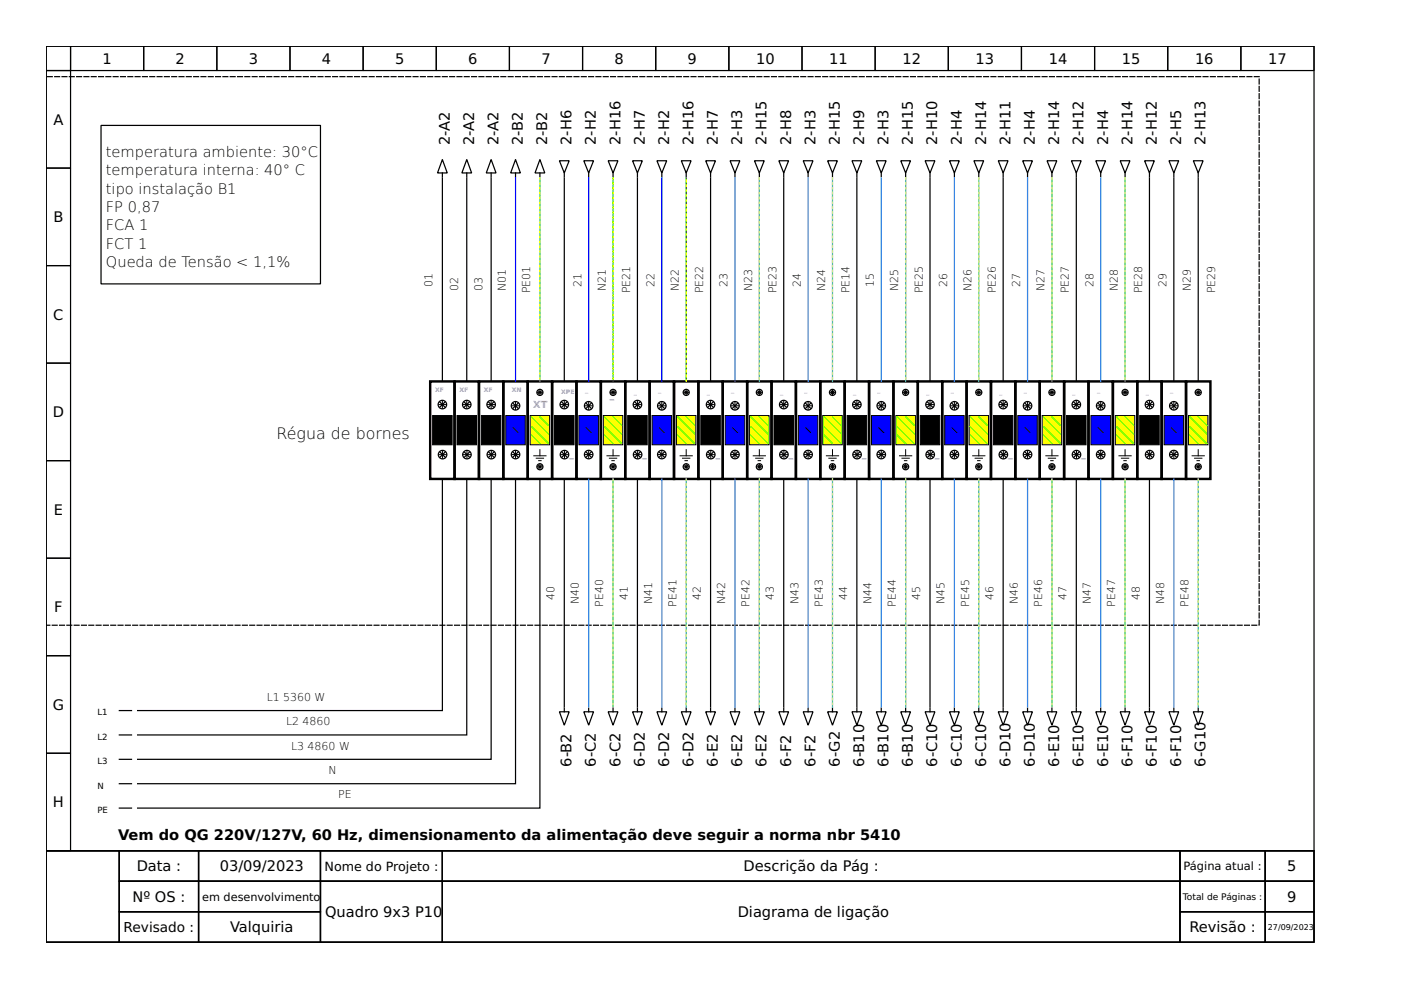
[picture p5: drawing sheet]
<svg xmlns="http://www.w3.org/2000/svg" width="297mm" height="210mm" viewBox="0 0 297 210" stroke-linecap="round" stroke-linejoin="round" font-family="sans-serif">
<g fill="none" stroke="#000" stroke-width=".26">
<path d="M9.8 9.8h268.8v170.6h-268.8zM9.8 9.8h5.2v5.2h-5.2zM9.8 15h5.2v20.6h-5.2zM15 9.8h15.5v5.2h-15.5zM30.5 9.8h15.5v5.2h-15.5zM46 9.8h15.5v5.2h-15.5zM61.5 9.8h15.5v5.2h-15.5zM77 9.8h15.5v5.2h-15.5zM92.5 9.8h15.5v5.2h-15.5zM108 9.8h15.5v5.2h-15.5zM123.5 9.8h15.5v5.2h-15.5zM139 9.8h15.5v5.2h-15.5z"/>
<path d="M154.5 9.8h15.5v5.2h-15.5zM170 9.8h15.6v5.2h-15.6zM185.6 9.8h15.5v5.2h-15.5zM201.1 9.8h15.5v5.2h-15.5zM216.6 9.8h15.5v5.2h-15.5zM232.1 9.8h15.5v5.2h-15.5zM247.6 9.8h15.5v5.2h-15.5zM263.1 9.8h15.5v5.2h-15.5zM9.8 35.6h5.2v20.7h-5.2zM21.4 26.6h46.5v33.6h-46.5zM237.5 34.1h2.1l-1.1 2.6zM238.5 36.7v.7"/>
<path d="M242.7 34.1h2l-1 2.6zM243.7 36.7v.7M247.8 34.1h2.1l-1 2.6zM248.9 36.7v.7M9.8 56.3h5.2v20.7h-5.2zM86 57.6h.1M9.8 77h5.2v20.7h-5.2zM9.8 97.7h5.2v20.6h-5.2zM103.6 85.3l1 1M103.7 95.9l1 1M104.6 85.3l-1 1M104.7 95.9l-1 1"/>
<path d="M243.2 85.3l1 1M243.2 95.9l1.1 1M244.2 85.3l-1 1M244.3 95.9l-1.1 1M9.8 118.3h5.2v20.7h-5.2zM9.8 139h5.2v20.7h-5.2zM9.8 159.7h5.2v20.7h-5.2zM196.1 150.9h2.1l-1 2.9zM197.2 150.1v.8M242.7 150.9h2l-1 2.9zM243.7 150.1v.8M9.8 180.4h268.8v19.4h-268.8z"/>
<path d="M9.8 180.4h15.5v19.4h-15.5zM25.3 180.4h16.8v6.4h-16.8zM25.3 186.8h16.8v6.5h-16.8zM25.3 193.3h16.8v6.5h-16.8zM42.1 180.4h25.8v6.4h-25.8zM42.1 186.8h25.8v6.5h-25.8zM42.1 193.3h25.8v6.5h-25.8zM67.9 180.4h25.9v6.4h-25.9zM67.9 186.8h25.9v13h-25.9zM93.8 180.4h156.4v6.4h-156.4zM93.8 186.8h156.4v13h-156.4zM250.2 180.4h18.1v6.4h-18.1z"/>
<path d="M250.2 186.8h18.1v6.5h-18.1zM250.2 193.3h18.1v6.5h-18.1zM268.3 180.4h10.3v6.4h-10.3zM268.3 186.8h10.3v6.5h-10.3zM268.3 193.3h10.3v6.5h-10.3z"/>
<circle cx="104.1" cy="85.8" r=".9"/>
<circle cx="104.2" cy="96.4" r=".9"/>
<circle cx="243.7" cy="85.8" r=".9"/>
<circle cx="243.7" cy="96.4" r=".9"/>
<circle cx="254" cy="99" r=".65"/>
</g>
<path d="M9.7 16.3h257.3v116.3h-257.3" fill="none" stroke="#000" stroke-width=".26" stroke-dasharray="1 .5"/>
<path d="M101.5 80.9h5.2v20.6h-5.2zM241.1 80.9h5.2v20.6h-5.2z" fill="none" stroke="#000" stroke-width=".52"/>
<path d="M103.4 85.8h1.5M103.4 96.4h1.5M104.1 85v1.6M104.2 95.6v1.6M242.9 85.8h1.6M243 96.4h1.5M243.7 85v1.6M243.7 95.6v1.6" fill="none" stroke="#000" stroke-width=".21"/>
<g fill="#000" stroke="#000" stroke-width=".21">
<path d="M102.1 88.1h4.1v6.2h-4.1z" fill-rule="evenodd"/>
<path d="M241.6 88.1h4.2v6.2h-4.2z" fill-rule="evenodd"/>
</g>
<path d="M252 88.1h4.1v6.2h-4.1z" fill-rule="evenodd" fill="#ff0" stroke="#000" stroke-width=".21"/>
<g fill="none" stroke="#000" stroke-width=".26">
<path d="M248.4 85.5l1 1.1M248.4 95.9l1 1M249.4 95.9l-1 1M249.4 85.5l-1 1.1M253.8 98.7l.5 .5M253.8 82.9l.5 .6M254.3 98.7l-.5 .5M254.3 82.9l-.5 .6M25.3 150.7h2.6M25.3 155.8h2.6M253 150.9h2.1l-1.1 2.9zM254 150.1v.8"/>
<path d="M25.3 171.3h2.6M25.3 161h2.6M25.3 166.2h2.6"/>
<circle cx="248.9" cy="86" r=".9"/>
<circle cx="248.9" cy="96.4" r=".9"/>
<circle cx="254" cy="83.2" r=".65"/>
</g>
<path d="M246.3 80.9h5.2v20.6h-5.2zM251.5 80.9h5.1v20.6h-5.1z" fill="none" stroke="#000" stroke-width=".52"/>
<path d="M252.8 96.6h2.5M253.3 97.2h1.5M253.5 99h1.1M253.5 83.2h1.1M253.8 97.7h.5M254 82.7v1M254 95.3v1.3M254 98.4v1.1" fill="none" stroke="#000" stroke-width=".21"/>
<path d="M252.2 88.4l3.7 3.6M252.2 90.4l3.7 3.7M252.2 92.2l1.8 1.9M254 88.4l1.9 1.8" fill="none" stroke="#0f0" stroke-width=".26"/>
<path d="M246.8 88.1h4.1v6.2h-4.1z" fill-rule="evenodd" fill="#00f" stroke="#000" stroke-width=".21"/>
<g fill="none" stroke="#000" stroke-width=".21">
<path d="M180.9 85.8h1.5M180.9 96.4h1.6M181.7 85v1.6M181.7 95.6v1.6M196.4 85.8h1.6M196.4 96.4h1.6M197.2 85v1.6M197.2 95.6v1.6M248.1 86h1.6M248.1 96.4h1.6M248.4 90.7l1 1M248.9 85.3v1.5"/>
<path d="M248.9 95.6v1.6"/>
</g>
<g fill="none" stroke="#000" stroke-width=".26">
<path d="M134.1 34.1h2.1l-1.1 2.6zM135.1 36.7v.7M180.6 34.1h2.1l-1 2.6zM181.7 36.7v.7M191 34.1h2l-1 2.6zM192 36.7v.7M253 34.1h2.1l-1.1 2.6zM254 36.7v.7M155.3 85.5l1 1.1M155.3 95.9l1 1M156.3 95.9l-1 1M156.3 85.5l-1 1.1"/>
<path d="M181.2 85.3l1 1M181.2 95.9l1 1M182.2 85.3l-1 1M182.2 95.9l-1 1M196.7 85.3l1 1M196.7 95.9l1 1M197.7 85.3l-1 1M197.7 95.9l-1 1M201.3 150.9h2.1l-1 2.9zM202.4 150.1v.8M211.7 150.9h2l-1 2.9zM212.7 150.1v.8"/>
<path d="M222 150.9h2.1l-1.1 2.9zM223 150.1v.8M227.2 150.9h2l-1 2.9zM228.2 150.1v.8M247.8 150.9h2.1l-1 2.9zM248.9 150.1v.8"/>
<circle cx="155.8" cy="86" r=".9"/>
<circle cx="155.8" cy="96.4" r=".9"/>
<circle cx="181.7" cy="85.8" r=".9"/>
<circle cx="181.7" cy="96.4" r=".9"/>
<circle cx="197.2" cy="85.8" r=".9"/>
<circle cx="197.2" cy="96.4" r=".9"/>
</g>
<path d="M153.2 80.9h5.2v20.6h-5.2zM179.1 80.9h5.2v20.6h-5.2zM194.6 80.9h5.2v20.6h-5.2z" fill="none" stroke="#000" stroke-width=".52"/>
<g fill="#000" stroke="#000" stroke-width=".21">
<path d="M179.6 88.1h4.1v6.2h-4.1z" fill-rule="evenodd"/>
<path d="M195.1 88.1h4.1v6.2h-4.1z" fill-rule="evenodd"/>
</g>
<path d="M153.8 88.1h4.1v6.2h-4.1z" fill-rule="evenodd" fill="#00f" stroke="#000" stroke-width=".21"/>
<path d="M155.1 86h1.5M155.1 96.4h1.5M155.3 90.7l1 1M155.8 85.3v1.5M155.8 95.6v1.6" fill="none" stroke="#000" stroke-width=".21"/>
<g fill="none" stroke="#000" stroke-width=".26">
<path d="M232.9 85.5l1 1.1M232.9 95.9l1 1M233.9 95.9l-1 1M233.9 85.5l-1 1.1M237.5 150.9h2.1l-1.1 2.9zM238.5 150.1v.8"/>
<circle cx="233.4" cy="86" r=".9"/>
<circle cx="233.4" cy="96.4" r=".9"/>
</g>
<path d="M230.8 80.9h5.2v20.6h-5.2z" fill="none" stroke="#000" stroke-width=".52"/>
<path d="M231.3 88.1h4.1v6.2h-4.1z" fill-rule="evenodd" fill="#00f" stroke="#000" stroke-width=".21"/>
<path d="M232.6 86h1.5M232.6 96.4h1.5M232.9 90.7l1 1M233.4 85.3v1.5M233.4 95.6v1.6" fill="none" stroke="#000" stroke-width=".21"/>
<circle cx="192" cy="99" r=".65" fill="none" stroke="#000" stroke-width=".26"/>
<path d="M189.9 88.1h4.2v6.2h-4.2z" fill-rule="evenodd" fill="#ff0" stroke="#000" stroke-width=".21"/>
<g fill="none" stroke="#000" stroke-width=".26">
<path d="M191.8 98.7l.5 .5M191.8 82.9l.5 .6M192.3 98.7l-.5 .5M192.3 82.9l-.5 .6"/>
<circle cx="192" cy="83.2" r=".65"/>
<circle cx="238.5" cy="99" r=".65"/>
</g>
<path d="M189.4 80.9h5.2v20.6h-5.2z" fill="none" stroke="#000" stroke-width=".52"/>
<path d="M190.7 96.6h2.6M191.2 97.2h1.6M191.5 99h1M191.5 83.2h1M191.8 97.7h.5M192 82.7v1M192 95.3v1.3M192 98.4v1.1" fill="none" stroke="#000" stroke-width=".21"/>
<path d="M190.2 88.4l3.6 3.6M190.2 90.4l3.6 3.7M190.2 92.2l1.8 1.9M192 88.4l1.8 1.8" fill="none" stroke="#0f0" stroke-width=".26"/>
<path d="M236.5 88.1h4.1v6.2h-4.1z" fill-rule="evenodd" fill="#ff0" stroke="#000" stroke-width=".21"/>
<g fill="none" stroke="#000" stroke-width=".26">
<path d="M206.5 34.1h2.1l-1.1 2.6zM207.5 36.7v.7M216.8 34.1h2.1l-1 2.6zM217.9 36.7v.7M227.2 34.1h2l-1 2.6zM228.2 36.7v.7M232.3 34.1h2.1l-1 2.6zM233.4 36.7v.7M227.7 85.3l1 1M227.7 95.9l1.1 1M228.7 85.3l-1 1M228.8 95.9l-1.1 1"/>
<path d="M238.3 98.7l.5 .5M238.3 82.9l.5 .6M238.8 98.7l-.5 .5M238.8 82.9l-.5 .6M206.5 150.9h2.1l-1.1 2.9zM207.5 150.1v.8"/>
<circle cx="176.5" cy="99" r=".65"/>
<circle cx="228.2" cy="85.8" r=".9"/>
<circle cx="228.2" cy="96.4" r=".9"/>
<circle cx="238.5" cy="83.2" r=".65"/>
</g>
<path d="M225.6 80.9h5.2v20.6h-5.2zM236 80.9h5.1v20.6h-5.1z" fill="none" stroke="#000" stroke-width=".52"/>
<path d="M227.4 85.8h1.6M227.5 96.4h1.5M228.2 85v1.6M228.2 95.6v1.6M237.2 96.6h2.6M237.8 97.2h1.5M238 99h1.1M238 83.2h1.1M238.3 97.7h.5M238.5 82.7v1M238.5 95.3v1.3M238.5 98.4v1.1" fill="none" stroke="#000" stroke-width=".21"/>
<path d="M236.7 88.4l3.6 3.6M236.7 90.4l3.6 3.7M236.7 92.2l1.8 1.9M238.5 88.4l1.8 1.8" fill="none" stroke="#0f0" stroke-width=".26"/>
<path d="M226.1 88.1h4.2v6.2h-4.2z" fill-rule="evenodd" fill="#000" stroke="#000" stroke-width=".21"/>
<path d="M174.4 88.1h4.2v6.2h-4.2z" fill-rule="evenodd" fill="#ff0" stroke="#000" stroke-width=".21"/>
<g fill="none" stroke="#000" stroke-width=".26">
<path d="M170.3 34.1h2.1l-1.1 2.6zM171.3 36.7v.7M176.2 98.7l.6 .5M176.2 82.9l.6 .6M176.8 98.7l-.6 .5M176.8 82.9l-.6 .6M201.8 85.5l1.1 1.1M201.8 95.9l1.1 1M202.9 95.9l-1.1 1M202.9 85.5l-1.1 1.1M191 150.9h2l-1 2.9zM192 150.1v.8"/>
<path d="M216.8 150.9h2.1l-1 2.9zM217.9 150.1v.8M232.3 150.9h2.1l-1 2.9zM233.4 150.1v.8"/>
<circle cx="176.5" cy="83.2" r=".65"/>
<circle cx="202.4" cy="86" r=".9"/>
<circle cx="202.4" cy="96.4" r=".9"/>
</g>
<path d="M173.9 80.9h5.2v20.6h-5.2zM199.8 80.9h5.1v20.6h-5.1z" fill="none" stroke="#000" stroke-width=".52"/>
<path d="M175.2 96.6h2.6M175.7 97.2h1.6M176 99h1M176 83.2h1M176.2 97.7h.6M176.5 82.7v1M176.5 95.3v1.3M176.5 98.4v1.1" fill="none" stroke="#000" stroke-width=".21"/>
<path d="M174.7 88.4l3.6 3.6M174.7 90.4l3.6 3.7M174.7 92.2l1.8 1.9M176.5 88.4l1.8 1.8" fill="none" stroke="#0f0" stroke-width=".26"/>
<path d="M200.3 88.1h4.1v6.2h-4.1z" fill-rule="evenodd" fill="#00f" stroke="#000" stroke-width=".21"/>
<path d="M201.6 86h1.5M201.6 96.4h1.5M201.8 90.7l1.1 1M202.4 85.3v1.5M202.4 95.6v1.6" fill="none" stroke="#000" stroke-width=".21"/>
<g fill="none" stroke="#000" stroke-width=".26">
<path d="M170.8 85.5l1.1 1.1M170.8 95.9l1.1 1M171.9 95.9l-1.1 1M171.9 85.5l-1.1 1.1M180.6 150.9h2.1l-1 2.9zM181.7 150.1v.8"/>
<circle cx="171.3" cy="96.4" r=".9"/>
<circle cx="171.3" cy="86" r=".9"/>
</g>
<path d="M168.7 80.9h5.2v20.6h-5.2z" fill="none" stroke="#000" stroke-width=".52"/>
<path d="M169.3 88.1h4.1v6.2h-4.1z" fill-rule="evenodd" fill="#00f" stroke="#000" stroke-width=".21"/>
<path d="M170.6 86h1.5M170.6 96.4h1.5M170.8 90.7l1.1 1M171.3 85.3v1.5M171.3 95.6v1.6M211.9 85.8h1.6M212 96.4h1.5M212.7 85v1.6M212.7 95.6v1.6" fill="none" stroke="#000" stroke-width=".21"/>
<g fill="none" stroke="#000" stroke-width=".26">
<path d="M175.5 34.1h2l-1 2.6zM176.5 36.7v.7M196.1 34.1h2.1l-1 2.6zM197.2 36.7v.7M211.7 34.1h2l-1 2.6zM212.7 36.7v.7M212.2 85.3l1 1M212.2 95.9l1 1M213.2 85.3l-1 1M213.2 95.9l-1 1M144.5 150.9h2l-1 2.9zM145.5 150.1v.8"/>
<circle cx="212.7" cy="85.8" r=".9"/>
<circle cx="212.7" cy="96.4" r=".9"/>
<circle cx="223" cy="99" r=".65"/>
</g>
<path d="M210.1 80.9h5.2v20.6h-5.2z" fill="none" stroke="#000" stroke-width=".52"/>
<path d="M210.6 88.1h4.2v6.2h-4.2z" fill-rule="evenodd" fill="#000" stroke="#000" stroke-width=".21"/>
<path d="M221 88.1h4.1v6.2h-4.1z" fill-rule="evenodd" fill="#ff0" stroke="#000" stroke-width=".21"/>
<g fill="none" stroke="#000" stroke-width=".26">
<path d="M217.3 85.5l1.1 1.1M217.3 95.9l1.1 1M218.4 95.9l-1.1 1M218.4 85.5l-1.1 1.1M222.8 98.7l.5 .5M222.8 82.9l.5 .6M223.3 98.7l-.5 .5M223.3 82.9l-.5 .6"/>
<circle cx="217.9" cy="86" r=".9"/>
<circle cx="217.9" cy="96.4" r=".9"/>
<circle cx="223" cy="83.2" r=".65"/>
</g>
<path d="M215.3 80.9h5.1v20.6h-5.1zM220.4 80.9h5.2v20.6h-5.2z" fill="none" stroke="#000" stroke-width=".52"/>
<path d="M221.7 96.6h2.6M222.3 97.2h1.5M222.5 99h1M222.5 83.2h1M222.8 97.7h.5M223 82.7v1M223 95.3v1.3M223 98.4v1.1" fill="none" stroke="#000" stroke-width=".21"/>
<path d="M221.2 88.4l3.6 3.6M221.2 90.4l3.6 3.7M221.2 92.2l1.8 1.9M223 88.4l1.8 1.8" fill="none" stroke="#0f0" stroke-width=".26"/>
<path d="M215.8 88.1h4.1v6.2h-4.1z" fill-rule="evenodd" fill="#00f" stroke="#000" stroke-width=".21"/>
<path d="M217.1 86h1.5M217.1 96.4h1.5M217.3 90.7l1.1 1M217.9 85.3v1.5M217.9 95.6v1.6" fill="none" stroke="#000" stroke-width=".21"/>
<circle cx="207.5" cy="99" r=".65" fill="none" stroke="#000" stroke-width=".26"/>
<path d="M205.5 88.1h4.1v6.2h-4.1z" fill-rule="evenodd" fill="#ff0" stroke="#000" stroke-width=".21"/>
<g fill="none" stroke="#000" stroke-width=".26">
<path d="M185.8 34.1h2.1l-1.1 2.6zM186.8 36.7v.7M201.3 34.1h2.1l-1 2.6zM202.4 36.7v.7M222 34.1h2.1l-1.1 2.6zM223 36.7v.7M165.6 85.3l1.1 1M165.7 95.9l1 1M166.7 85.3l-1.1 1M166.7 95.9l-1 1M186.3 85.5l1.1 1.1M186.3 95.9l1.1 1"/>
<path d="M187.4 95.9l-1.1 1M187.4 85.5l-1.1 1.1M207.3 98.7l.5 .5M207.3 82.9l.5 .6M207.8 98.7l-.5 .5M207.8 82.9l-.5 .6M185.8 150.9h2.1l-1.1 2.9zM186.8 150.1v.8"/>
<circle cx="166.2" cy="85.8" r=".9"/>
<circle cx="166.2" cy="96.4" r=".9"/>
<circle cx="186.8" cy="96.4" r=".9"/>
<circle cx="186.8" cy="86" r=".9"/>
<circle cx="207.5" cy="83.2" r=".65"/>
</g>
<path d="M163.6 80.9h5.1v20.6h-5.1zM184.3 80.9h5.1v20.6h-5.1zM204.9 80.9h5.2v20.6h-5.2z" fill="none" stroke="#000" stroke-width=".52"/>
<path d="M165.4 85.8h1.5M165.4 96.4h1.6M166.2 85v1.6M166.2 95.6v1.6M206.2 96.6h2.6M206.7 97.2h1.6M207 99h1M207 83.2h1M207.3 97.7h.5M207.5 82.7v1M207.5 95.3v1.3M207.5 98.4v1.1" fill="none" stroke="#000" stroke-width=".21"/>
<path d="M205.7 88.4l3.6 3.6M205.7 90.4l3.6 3.7M205.7 92.2l1.8 1.9M207.5 88.4l1.8 1.8" fill="none" stroke="#0f0" stroke-width=".26"/>
<path d="M164.1 88.1h4.1v6.2h-4.1z" fill-rule="evenodd" fill="#000" stroke="#000" stroke-width=".21"/>
<path d="M184.8 88.1h4.1v6.2h-4.1z" fill-rule="evenodd" fill="#00f" stroke="#000" stroke-width=".21"/>
<g fill="none" stroke="#000" stroke-width=".21">
<path d="M93 85.8h1.6M93.1 96.4h1.5M93.8 85v1.6M93.8 95.6v1.6M149.9 85.8h1.5M149.9 96.4h1.6M150.7 85v1.6M150.7 95.6v1.6M186.1 86h1.5M186.1 96.4h1.5M186.3 90.7l1.1 1M186.8 85.3v1.5"/>
<path d="M186.8 95.6v1.6"/>
</g>
<g fill="none" stroke="#000" stroke-width=".26">
<path d="M93.3 85.3l1 1M93.3 95.9l1 1M94.3 85.3l-1 1M94.3 95.9l-1 1M124.3 85.5l1 1.1M124.3 95.9l1 1M125.3 95.9l-1 1M125.3 85.5l-1 1.1M150.1 85.3l1.1 1M150.2 95.9l1 1M151.2 85.3l-1.1 1M151.2 95.9l-1 1"/>
<path d="M165.1 150.9h2.1l-1 2.9zM166.2 150.1v.8"/>
<circle cx="93.8" cy="85.8" r=".9"/>
<circle cx="93.8" cy="96.4" r=".9"/>
<circle cx="124.8" cy="96.4" r=".9"/>
<circle cx="124.8" cy="86" r=".9"/>
<circle cx="150.7" cy="85.8" r=".9"/>
<circle cx="150.7" cy="96.4" r=".9"/>
</g>
<path d="M91.2 80.9h5.2v20.6h-5.2zM122.2 80.9h5.2v20.6h-5.2zM148.1 80.9h5.1v20.6h-5.1z" fill="none" stroke="#000" stroke-width=".52"/>
<g fill="#000" stroke="#000" stroke-width=".21">
<path d="M91.7 88.1h4.2v6.2h-4.2z" fill-rule="evenodd"/>
<path d="M148.6 88.1h4.1v6.2h-4.1z" fill-rule="evenodd"/>
</g>
<path d="M122.7 88.1h4.2v6.2h-4.2z" fill-rule="evenodd" fill="#00f" stroke="#000" stroke-width=".21"/>
<path d="M98.2 85.8h1.5M98.2 96.4h1.6M99 85v1.6M99 95.6v1.6M124 86h1.6M124 96.4h1.6M124.3 90.7l1 1M124.8 85.3v1.5M124.8 95.6v1.6" fill="none" stroke="#000" stroke-width=".21"/>
<g fill="none" stroke="#000" stroke-width=".26">
<path d="M98.4 85.3l1.1 1M98.5 95.9l1 1M99.5 85.3l-1.1 1M99.5 95.9l-1 1M149.6 150.9h2.1l-1 2.9zM150.7 150.1v.8M160 150.9h2l-1 2.9zM161 150.1v.8"/>
<circle cx="99" cy="85.8" r=".9"/>
<circle cx="99" cy="96.4" r=".9"/>
<circle cx="130" cy="99" r=".65"/>
</g>
<path d="M96.4 80.9h5.1v20.6h-5.1z" fill="none" stroke="#000" stroke-width=".52"/>
<path d="M96.9 88.1h4.1v6.2h-4.1z" fill-rule="evenodd" fill="#000" stroke="#000" stroke-width=".21"/>
<path d="M127.9 88.1h4.1v6.2h-4.1z" fill-rule="evenodd" fill="#ff0" stroke="#000" stroke-width=".21"/>
<g fill="none" stroke="#000" stroke-width=".26">
<path d="M154.8 34.1h2.1l-1.1 2.6zM155.8 36.7v.7M108.8 85.5l1 1.1M108.8 95.9l1 1M109.8 95.9l-1 1M109.8 85.5l-1 1.1M129.7 98.7l.5 .5M129.7 82.9l.5 .6M130.2 98.7l-.5 .5M130.2 82.9l-.5 .6M170.3 150.9h2.1l-1.1 2.9zM171.3 150.1v.8"/>
<path d="M175.5 150.9h2l-1 2.9zM176.5 150.1v.8"/>
<circle cx="109.3" cy="96.4" r=".9"/>
<circle cx="109.3" cy="86" r=".9"/>
<circle cx="130" cy="83.2" r=".65"/>
</g>
<path d="M106.7 80.9h5.2v20.6h-5.2zM127.4 80.9h5.2v20.6h-5.2z" fill="none" stroke="#000" stroke-width=".52"/>
<path d="M128.7 96.6h2.6M129.2 97.2h1.6M129.5 99h1M129.5 83.2h1M129.7 97.7h.5M130 82.7v1M130 95.3v1.3M130 98.4v1.1" fill="none" stroke="#000" stroke-width=".21"/>
<path d="M128.2 88.4l3.6 3.6M128.2 90.4l3.6 3.7M128.2 92.2l1.8 1.9M130 88.4l1.8 1.8" fill="none" stroke="#0f0" stroke-width=".26"/>
<path d="M107.2 88.1h4.2v6.2h-4.2z" fill-rule="evenodd" fill="#00f" stroke="#000" stroke-width=".21"/>
<path d="M108.5 86h1.6M108.5 96.4h1.6M108.8 90.7l1 1M109.3 85.3v1.5M109.3 95.6v1.6" fill="none" stroke="#000" stroke-width=".21"/>
<g fill="none" stroke="#000" stroke-width=".26">
<path d="M118.6 34.1h2.1l-1.1 2.6zM119.6 36.7v.7M139.8 85.5l1 1.1M139.8 95.9l1 1M140.8 95.9l-1 1M140.8 85.5l-1 1.1"/>
<circle cx="140.3" cy="86" r=".9"/>
<circle cx="140.3" cy="96.4" r=".9"/>
</g>
<path d="M137.7 80.9h5.2v20.6h-5.2z" fill="none" stroke="#000" stroke-width=".52"/>
<path d="M138.3 88.1h4.1v6.2h-4.1z" fill-rule="evenodd" fill="#00f" stroke="#000" stroke-width=".21"/>
<path d="M139.5 86h1.6M139.5 96.4h1.6M139.8 90.7l1 1M140.3 85.3v1.5M140.3 95.6v1.6" fill="none" stroke="#000" stroke-width=".21"/>
<circle cx="161" cy="99" r=".65" fill="none" stroke="#000" stroke-width=".26"/>
<path d="M158.9 88.1h4.2v6.2h-4.2z" fill-rule="evenodd" fill="#ff0" stroke="#000" stroke-width=".21"/>
<g fill="none" stroke="#000" stroke-width=".26">
<path d="M99 33.8l1 2.9h-2.1zM99 36.7v.7M109.3 33.8l1 2.9h-2zM109.3 36.7v.7M114.5 33.8l1 2.9h-2.1zM114.5 36.7v.7M160 34.1h2l-1 2.6zM161 36.7v.7M165.1 34.1h2.1l-1 2.6zM166.2 36.7v.7M119.1 85.3l1.1 1M119.2 95.9l1 1"/>
<path d="M120.2 85.3l-1.1 1M120.2 95.9l-1 1M160.7 98.7l.6 .5M160.7 82.9l.6 .6M161.3 98.7l-.6 .5M161.3 82.9l-.6 .6M123.8 150.9h2l-1 2.9zM124.8 150.1v.8"/>
<circle cx="119.6" cy="85.8" r=".9"/>
<circle cx="119.7" cy="96.4" r=".9"/>
<circle cx="145.5" cy="99" r=".65"/>
<circle cx="161" cy="83.2" r=".65"/>
</g>
<path d="M117.1 80.9h5.1v20.6h-5.1zM158.4 80.9h5.2v20.6h-5.2z" fill="none" stroke="#000" stroke-width=".52"/>
<path d="M118.9 85.8h1.5M118.9 96.4h1.6M119.6 85v1.6M119.7 95.6v1.6M159.7 96.6h2.6M160.2 97.2h1.6M160.5 99h1M160.5 83.2h1M160.7 97.7h.6M161 82.7v1M161 95.3v1.3M161 98.4v1.1" fill="none" stroke="#000" stroke-width=".21"/>
<path d="M159.2 88.4l3.6 3.6M159.2 90.4l3.6 3.7M159.2 92.2l1.8 1.9M161 88.4l1.8 1.8" fill="none" stroke="#0f0" stroke-width=".26"/>
<path d="M117.6 88.1h4.1v6.2h-4.1z" fill-rule="evenodd" fill="#000" stroke="#000" stroke-width=".21"/>
<path d="M143.4 88.1h4.2v6.2h-4.2z" fill-rule="evenodd" fill="#ff0" stroke="#000" stroke-width=".21"/>
<g fill="none" stroke="#000" stroke-width=".26">
<path d="M93.8 33.8l1 2.9h-2zM93.8 36.7v.7M104.1 33.8l1.1 2.9h-2.1zM104.1 36.7v.7M123.8 34.1h2l-1 2.6zM124.8 36.7v.7M128.9 34.1h2.1l-1 2.6zM130 36.7v.7M144.5 34.1h2l-1 2.6zM145.5 36.7v.7M149.6 34.1h2.1l-1 2.6zM150.7 36.7v.7"/>
<path d="M134.6 85.3l1.1 1M134.7 95.9l1 1M135.7 85.3l-1.1 1M135.7 95.9l-1 1M145.2 98.7l.5 .5M145.2 82.9l.5 .6M145.7 98.7l-.5 .5M145.7 82.9l-.5 .6M128.9 150.9h2.1l-1 2.9zM130 150.1v.8M134.1 150.9h2.1l-1.1 2.9zM135.1 150.1v.8"/>
<path d="M154.8 150.9h2.1l-1.1 2.9zM155.8 150.1v.8"/>
<circle cx="114.5" cy="99" r=".65"/>
<circle cx="135.1" cy="85.8" r=".9"/>
<circle cx="135.2" cy="96.4" r=".9"/>
<circle cx="145.5" cy="83.2" r=".65"/>
</g>
<path d="M132.6 80.9h5.1v20.6h-5.1zM142.9 80.9h5.2v20.6h-5.2z" fill="none" stroke="#000" stroke-width=".52"/>
<path d="M134.4 85.8h1.5M134.4 96.4h1.6M135.1 85v1.6M135.2 95.6v1.6M144.2 96.6h2.6M144.7 97.2h1.6M145 99h1M145 83.2h1M145.2 97.7h.5M145.5 82.7v1M145.5 95.3v1.3M145.5 98.4v1.1" fill="none" stroke="#000" stroke-width=".21"/>
<path d="M143.7 88.4l3.6 3.6M143.7 90.4l3.6 3.7M143.7 92.2l1.8 1.9M145.5 88.4l1.8 1.8" fill="none" stroke="#0f0" stroke-width=".26"/>
<path d="M133.1 88.1h4.1v6.2h-4.1z" fill-rule="evenodd" fill="#000" stroke="#000" stroke-width=".21"/>
<path d="M112.4 88.1h4.1v6.2h-4.1z" fill-rule="evenodd" fill="#ff0" stroke="#000" stroke-width=".21"/>
<g fill="none" stroke="#000" stroke-width=".26">
<path d="M93.8 37.7v43.2M99 37.7v43.2M104.1 37.7v43.2M119.6 37.7v43.2M135.1 37.7v43.2M139.3 34.1h2.1l-1.1 2.6zM140.3 36.7v.7M150.7 37.7v43.2M166.2 37.7v43.2M181.7 37.7v43.2M197.2 37.7v43.2M212.7 37.7v43.2"/>
<path d="M228.2 37.7v43.2M243.7 37.7v43.2M248.9 37.7v43.2M254 37.7v43.2M114.2 98.7l.5 .5M114.2 82.9l.5 .6M114.7 98.7l-.5 .5M114.7 82.9l-.5 .6M93.8 101.5v49.2h-64.6M99 101.5v54.3h-69.8M104.1 101.5v59.5h-74.9M109.3 101.5v64.7h-80.1"/>
<path d="M114.5 101.5v69.8h-85.3M119.6 101.5v48.4M135.1 101.5v48.4M150.7 101.5v48.4M166.2 101.5v48.4M181.7 101.5v48.4M197.2 101.5v48.4M212.7 101.5v48.4M228.2 101.5v48.4M243.7 101.5v48.4M118.6 150.9h2.1l-1.1 2.9zM119.6 150.1v.8"/>
<path d="M139.3 150.9h2.1l-1.1 2.9zM140.3 150.1v.8"/>
<circle cx="114.5" cy="83.2" r=".65"/>
</g>
<path d="M111.9 80.9h5.2v20.6h-5.2z" fill="none" stroke="#000" stroke-width=".52"/>
<path d="M113.2 96.6h2.6M113.7 97.2h1.5M114 99h1M114 83.2h1M114.2 97.7h.5M114.5 82.7v1M114.5 95.3v1.3M114.5 98.4v1.1" fill="none" stroke="#000" stroke-width=".21"/>
<path d="M112.7 88.4l3.6 3.6M112.7 90.4l3.6 3.7M112.7 92.2l1.8 1.9M114.5 88.4l1.8 1.8" fill="none" stroke="#0f0" stroke-width=".26"/>
<path d="M114.5 37.7v43.2M161 37.7v43.2M130 101.5v48.4M145.5 101.5v48.4M161 101.5v48.4M176.5 101.5v48.4M192 101.5v48.4M207.5 101.5v48.4M223 101.5v48.4M238.5 101.5v48.4M254 101.5v48.4" fill="none" stroke="#2ec27e" stroke-width=".26"/>
<g fill="none" stroke="#f9f06b" stroke-width=".26" stroke-dasharray=".3 .8">
<path d="M161 37.7v43.2M176.5 37.7v43.2M192 37.7v43.2M207.5 37.7v43.2M223 37.7v43.2M238.5 37.7v43.2M130 101.5v48.4M145.5 101.5v48.4M161 101.5v48.4M176.5 101.5v48.4M192 101.5v48.4M207.5 101.5v48.4"/>
<path d="M223 101.5v48.4M238.5 101.5v48.4M254 101.5v48.4"/>
</g>
<g fill="none" stroke="#3584e4" stroke-width=".26">
<path d="M171.3 37.7v43.2M186.8 37.7v43.2M202.4 37.7v43.2M217.9 37.7v43.2M233.4 37.7v43.2M124.8 101.5v48.4M140.3 101.5v48.4M155.8 101.5v48.4M171.3 101.5v48.4M186.8 101.5v48.4M202.4 101.5v48.4M217.9 101.5v48.4"/>
<path d="M233.4 101.5v48.4M248.9 101.5v48.4"/>
</g>
<path d="M176.5 37.7v43.2M192 37.7v43.2M207.5 37.7v43.2M223 37.7v43.2M238.5 37.7v43.2" fill="none" stroke="#33d17a" stroke-width=".26"/>
<path d="M155.8 37.7v43.2" fill="none" stroke="#1c71d8" stroke-width=".26"/>
<path d="M130 37.7v43.2M145.5 37.7v43.2" fill="none" stroke="#0a0" stroke-width=".26"/>
<path d="M114.5 37.7v43.2M130 37.7v43.2M145.5 80.9v-43.2" fill="none" stroke="#ff0" stroke-width=".26" stroke-dasharray=".3 .8"/>
<path d="M109.3 37.7v43.2M124.8 37.7v43.2M140.3 37.7v43.2" fill="none" stroke="#00f" stroke-width=".26"/>
<text font-size="3.4" x="58.6" y="93">Régua de bornes</text>
<g font-size="3.1">
<text x="21.7" y="13.5">1</text>
<text x="37.2" y="13.5">2</text>
<text x="52.7" y="13.5">3</text>
<text x="68.3" y="13.5">4</text>
<text x="83.8" y="13.5">5</text>
<text x="99.3" y="13.5">6</text>
<text x="114.8" y="13.5">7</text>
<text x="130.3" y="13.5">8</text>
<text x="145.8" y="13.5">9</text>
<text x="160.3" y="13.5">10</text>
<text x="175.8" y="13.5">11</text>
<text x="191.3" y="13.5">12</text>
<text x="206.8" y="13.5">13</text>
<text x="222.4" y="13.5">14</text>
<text x="237.9" y="13.5">15</text>
<text x="253.4" y="13.5">16</text>
<text x="268.9" y="13.5">17</text>
<text x="11.3" y="26.5">A</text>
<text x="22.5" y="33.3">temperatura ambiente: 30°C</text>
<text x="95.3" y="30.7" transform="rotate(-90 95.3 30.7)">2-A2</text>
<text x="100.5" y="30.7" transform="rotate(-90 100.5 30.7)">2-A2</text>
<text x="105.7" y="30.7" transform="rotate(-90 105.7 30.7)">2-A2</text>
<text x="110.9" y="30.7" transform="rotate(-90 110.9 30.7)">2-B2</text>
<text x="116" y="30.7" transform="rotate(-90 116 30.7)">2-B2</text>
<text x="121.2" y="30.7" transform="rotate(-90 121.2 30.7)">2-H6</text>
<text x="126.4" y="30.7" transform="rotate(-90 126.4 30.7)">2-H2</text>
<text x="131.5" y="30.7" transform="rotate(-90 131.5 30.7)">2-H16</text>
<text x="136.7" y="30.7" transform="rotate(-90 136.7 30.7)">2-H7</text>
<text x="141.9" y="30.7" transform="rotate(-90 141.9 30.7)">2-H2</text>
<text x="147" y="30.7" transform="rotate(-90 147 30.7)">2-H16</text>
<text x="152.2" y="30.7" transform="rotate(-90 152.2 30.7)">2-H7</text>
<text x="157.4" y="30.7" transform="rotate(-90 157.4 30.7)">2-H3</text>
<text x="162.5" y="30.7" transform="rotate(-90 162.5 30.7)">2-H15</text>
<text x="167.7" y="30.7" transform="rotate(-90 167.7 30.7)">2-H8</text>
<text x="172.9" y="30.7" transform="rotate(-90 172.9 30.7)">2-H3</text>
<text x="178.1" y="30.7" transform="rotate(-90 178.1 30.7)">2-H15</text>
<text x="183.2" y="30.7" transform="rotate(-90 183.2 30.7)">2-H9</text>
<text x="188.4" y="30.7" transform="rotate(-90 188.4 30.7)">2-H3</text>
<text x="193.6" y="30.7" transform="rotate(-90 193.6 30.7)">2-H15</text>
<text x="198.7" y="30.7" transform="rotate(-90 198.7 30.7)">2-H10</text>
<text x="203.9" y="30.7" transform="rotate(-90 203.9 30.7)">2-H4</text>
<text x="209.1" y="30.7" transform="rotate(-90 209.1 30.7)">2-H14</text>
<text x="214.2" y="30.7" transform="rotate(-90 214.2 30.7)">2-H11</text>
<text x="219.4" y="30.7" transform="rotate(-90 219.4 30.7)">2-H4</text>
<text x="224.6" y="30.7" transform="rotate(-90 224.6 30.7)">2-H14</text>
<text x="229.7" y="30.7" transform="rotate(-90 229.7 30.7)">2-H12</text>
<text x="234.9" y="30.7" transform="rotate(-90 234.9 30.7)">2-H4</text>
<text x="240.1" y="30.7" transform="rotate(-90 240.1 30.7)">2-H14</text>
<text x="245.3" y="30.7" transform="rotate(-90 245.3 30.7)">2-H12</text>
<text x="250.4" y="30.7" transform="rotate(-90 250.4 30.7)">2-H5</text>
<text x="255.6" y="30.7" transform="rotate(-90 255.6 30.7)">2-H13</text>
<text x="22.5" y="37.2">temperatura interna: 40° C</text>
<text x="22.5" y="41.1">tipo instalação B1</text>
<text x="11.3" y="47.1">B</text>
<text x="22.5" y="44.9">FP 0,87</text>
<text x="22.5" y="48.8">FCA 1</text>
<text x="22.5" y="52.7">FCT 1</text>
<text x="22.5" y="56.6">Queda de Tensão &lt; 1,1%</text>
<text x="11.3" y="67.8">C</text>
<text x="11.2" y="88.5">D</text>
<text x="11.4" y="109.2">E</text>
<text x="11.5" y="129.8">F</text>
<text x="11.2" y="150.5">G</text>
<text x="121.2" y="162.5" transform="rotate(-90 121.2 162.5)">6-B2</text>
<text x="126.4" y="162.5" transform="rotate(-90 126.4 162.5)">6-C2</text>
<text x="131.5" y="162.5" transform="rotate(-90 131.5 162.5)">6-C2</text>
<text x="136.7" y="162.5" transform="rotate(-90 136.7 162.5)">6-D2</text>
<text x="141.9" y="162.5" transform="rotate(-90 141.9 162.5)">6-D2</text>
<text x="147" y="162.5" transform="rotate(-90 147 162.5)">6-D2</text>
<text x="152.2" y="162.5" transform="rotate(-90 152.2 162.5)">6-E2</text>
<text x="157.4" y="162.5" transform="rotate(-90 157.4 162.5)">6-E2</text>
<text x="162.5" y="162.5" transform="rotate(-90 162.5 162.5)">6-E2</text>
<text x="167.7" y="162.5" transform="rotate(-90 167.7 162.5)">6-F2</text>
<text x="172.9" y="162.5" transform="rotate(-90 172.9 162.5)">6-F2</text>
<text x="178.1" y="162.5" transform="rotate(-90 178.1 162.5)">6-G2</text>
<text x="183.2" y="162.5" transform="rotate(-90 183.2 162.5)">6-B10</text>
<text x="188.4" y="162.5" transform="rotate(-90 188.4 162.5)">6-B10</text>
<text x="193.6" y="162.5" transform="rotate(-90 193.6 162.5)">6-B10</text>
<text x="198.7" y="162.5" transform="rotate(-90 198.7 162.5)">6-C10</text>
<text x="203.9" y="162.5" transform="rotate(-90 203.9 162.5)">6-C10</text>
<text x="209.1" y="162.5" transform="rotate(-90 209.1 162.5)">6-C10</text>
<text x="214.2" y="162.5" transform="rotate(-90 214.2 162.5)">6-D10</text>
<text x="219.4" y="162.5" transform="rotate(-90 219.4 162.5)">6-D10</text>
<text x="224.6" y="162.5" transform="rotate(-90 224.6 162.5)">6-E10</text>
<text x="229.7" y="162.5" transform="rotate(-90 229.7 162.5)">6-E10</text>
<text x="234.9" y="162.5" transform="rotate(-90 234.9 162.5)">6-E10</text>
<text x="240.1" y="162.5" transform="rotate(-90 240.1 162.5)">6-F10</text>
<text x="245.3" y="162.5" transform="rotate(-90 245.3 162.5)">6-F10</text>
<text x="250.4" y="162.5" transform="rotate(-90 250.4 162.5)">6-F10</text>
<text x="255.6" y="162.5" transform="rotate(-90 255.6 162.5)">6-G10</text>
<text x="11.2" y="171.2">H</text>
<text x="25" y="178.1">Vem do QG 220V/127V, 60 Hz, dimensionamento da alimentação deve seguir a norma nbr 5410</text>
<text x="29" y="184.8">Data :</text>
<text x="46.6" y="184.8">03/09/2023</text>
<text x="157.6" y="184.8">Descrição da Pág :</text>
<text x="272.9" y="184.8">5</text>
<text x="28.1" y="191.2">Nº OS :</text>
<text x="272.9" y="191.2">9</text>
<text x="48.8" y="197.7">Valquiria</text>
<text x="68.9" y="194.5">Quadro 9x3 P10</text>
<text x="156.4" y="194.5">Diagrama de ligação</text>
<text x="252.2" y="197.7">Revisão :</text>
</g>
<text font-size="2.9" x="26.2" y="197.6">Revisado :</text>
<text font-size="2.7" x="68.8" y="184.6">Nome do Projeto :</text>
<g font-size="2.4">
<text x="250.9" y="184.5">Página atual :</text>
<text x="42.9" y="191">em desenvolvimento</text>
</g>
<g font-size="2.3">
<text x="91.7" y="60.8" transform="rotate(-90 91.7 60.8)">01</text>
<text x="97.2" y="61.7" transform="rotate(-90 97.2 61.7)">02</text>
<text x="102.3" y="61.7" transform="rotate(-90 102.3 61.7)">03</text>
<text x="107.2" y="61.6" transform="rotate(-90 107.2 61.6)">N01</text>
<text x="112.4" y="62.2" transform="rotate(-90 112.4 62.2)">PE01</text>
<text x="123.3" y="60.8" transform="rotate(-90 123.3 60.8)">21</text>
<text x="128.4" y="61.6" transform="rotate(-90 128.4 61.6)">N21</text>
<text x="133.6" y="62.2" transform="rotate(-90 133.6 62.2)">PE21</text>
<text x="138.8" y="60.8" transform="rotate(-90 138.8 60.8)">22</text>
<text x="143.9" y="61.6" transform="rotate(-90 143.9 61.6)">N22</text>
<text x="149.1" y="62.2" transform="rotate(-90 149.1 62.2)">PE22</text>
<text x="154.3" y="60.8" transform="rotate(-90 154.3 60.8)">23</text>
<text x="159.4" y="61.6" transform="rotate(-90 159.4 61.6)">N23</text>
<text x="164.6" y="62.2" transform="rotate(-90 164.6 62.2)">PE23</text>
<text x="169.8" y="60.8" transform="rotate(-90 169.8 60.8)">24</text>
<text x="175" y="61.6" transform="rotate(-90 175 61.6)">N24</text>
<text x="180.1" y="62.2" transform="rotate(-90 180.1 62.2)">PE14</text>
<text x="185.3" y="60.8" transform="rotate(-90 185.3 60.8)">15</text>
<text x="190.5" y="61.6" transform="rotate(-90 190.5 61.6)">N25</text>
<text x="195.6" y="62.2" transform="rotate(-90 195.6 62.2)">PE25</text>
<text x="200.8" y="60.8" transform="rotate(-90 200.8 60.8)">26</text>
<text x="206" y="61.6" transform="rotate(-90 206 61.6)">N26</text>
<text x="211.1" y="62.2" transform="rotate(-90 211.1 62.2)">PE26</text>
<text x="216.3" y="60.8" transform="rotate(-90 216.3 60.8)">27</text>
<text x="221.5" y="61.6" transform="rotate(-90 221.5 61.6)">N27</text>
<text x="226.6" y="62.2" transform="rotate(-90 226.6 62.2)">PE27</text>
<text x="231.8" y="60.8" transform="rotate(-90 231.8 60.8)">28</text>
<text x="237" y="61.6" transform="rotate(-90 237 61.6)">N28</text>
<text x="242.2" y="62.2" transform="rotate(-90 242.2 62.2)">PE28</text>
<text x="247.3" y="60.8" transform="rotate(-90 247.3 60.8)">29</text>
<text x="252.5" y="61.6" transform="rotate(-90 252.5 61.6)">N29</text>
<text x="257.7" y="62.2" transform="rotate(-90 257.7 62.2)">PE29</text>
<text x="117.6" y="127.2" transform="rotate(-90 117.6 127.2)">40</text>
<text x="122.7" y="128.1" transform="rotate(-90 122.7 128.1)">N40</text>
<text x="127.9" y="128.6" transform="rotate(-90 127.9 128.6)">PE40</text>
<text x="133.1" y="127.2" transform="rotate(-90 133.1 127.2)">41</text>
<text x="138.3" y="128.1" transform="rotate(-90 138.3 128.1)">N41</text>
<text x="143.4" y="128.6" transform="rotate(-90 143.4 128.6)">PE41</text>
<text x="148.6" y="127.2" transform="rotate(-90 148.6 127.2)">42</text>
<text x="153.8" y="128.1" transform="rotate(-90 153.8 128.1)">N42</text>
<text x="158.9" y="128.6" transform="rotate(-90 158.9 128.6)">PE42</text>
<text x="164.1" y="127.2" transform="rotate(-90 164.1 127.2)">43</text>
<text x="169.3" y="128.1" transform="rotate(-90 169.3 128.1)">N43</text>
<text x="174.4" y="128.6" transform="rotate(-90 174.4 128.6)">PE43</text>
<text x="179.6" y="127.2" transform="rotate(-90 179.6 127.2)">44</text>
<text x="184.8" y="128.1" transform="rotate(-90 184.8 128.1)">N44</text>
<text x="189.9" y="128.6" transform="rotate(-90 189.9 128.6)">PE44</text>
<text x="195.1" y="127.2" transform="rotate(-90 195.1 127.2)">45</text>
<text x="200.3" y="128.1" transform="rotate(-90 200.3 128.1)">N45</text>
<text x="205.5" y="128.6" transform="rotate(-90 205.5 128.6)">PE45</text>
<text x="210.6" y="127.2" transform="rotate(-90 210.6 127.2)">46</text>
<text x="215.8" y="128.1" transform="rotate(-90 215.8 128.1)">N46</text>
<text x="221" y="128.6" transform="rotate(-90 221 128.6)">PE46</text>
<text x="226.1" y="127.2" transform="rotate(-90 226.1 127.2)">47</text>
<text x="231.3" y="128.1" transform="rotate(-90 231.3 128.1)">N47</text>
<text x="236.5" y="128.6" transform="rotate(-90 236.5 128.6)">PE47</text>
<text x="241.6" y="127.2" transform="rotate(-90 241.6 127.2)">48</text>
<text x="246.8" y="128.1" transform="rotate(-90 246.8 128.1)">N48</text>
<text x="252" y="128.6" transform="rotate(-90 252 128.6)">PE48</text>
<text x="56.5" y="148.6">L1</text>
<text x="60.1" y="148.6">5360 W</text>
<text x="60.7" y="153.8">L2</text>
<text x="64.2" y="153.8">4860</text>
<text x="61.7" y="158.9">L3</text>
<text x="65.2" y="158.9">4860 W</text>
<text x="69.7" y="164.1">N</text>
<text x="71.7" y="169.3">PE</text>
</g>
<g font-size="2.1" fill="#f0f">
<text x="113" y="86.6">XT</text>
<text x="129.2" y="84.5">_</text>
<text x="120.7" y="96.9">_</text>
<text x="136.2" y="96.9">_</text>
<text x="151.7" y="96.9">_</text>
<text x="167.2" y="96.9">_</text>
<text x="182.7" y="96.9">_</text>
<text x="198.2" y="96.9">_</text>
<text x="213.7" y="96.9">_</text>
<text x="229.2" y="96.9">_</text>
</g>
<text font-size="1.9" x="250.8" y="190.8">Total de Páginas :</text>
<g font-size="1.8">
<text x="20.6" y="151.7">L1</text>
<text x="20.6" y="156.9">L2</text>
<text x="20.6" y="167.2">N</text>
<text x="20.6" y="162">L3</text>
<text x="20.6" y="172.4">PE</text>
</g>
<text font-size="1.7" x="268.8" y="197.2">27/09/2023</text>
<g font-size="1.3" fill="#f0f">
<text x="92.2" y="83.2">XF</text>
<text x="97.4" y="83.2">XF</text>
<text x="102.6" y="83.2">XF</text>
<text x="108.5" y="83.2">XN</text>
<text x="119" y="83.5">XPE</text>
<text x="124" y="83.2">_</text>
<text x="134.4" y="83.5">_</text>
<text x="139.5" y="83.2">_</text>
<text x="149.9" y="83.5">_</text>
<text x="155.1" y="83.2">_</text>
<text x="165.4" y="83.5">_</text>
<text x="170.6" y="83.2">_</text>
<text x="180.9" y="83.5">_</text>
<text x="186.1" y="83.2">_</text>
<text x="196.4" y="83.5">_</text>
<text x="201.6" y="83.2">_</text>
<text x="211.9" y="83.5">_</text>
<text x="217.1" y="83.2">_</text>
<text x="227.4" y="83.5">_</text>
<text x="232.6" y="83.2">_</text>
<text x="242.9" y="83.5">_</text>
<text x="248.1" y="83.2">_</text>
</g>
</svg>
